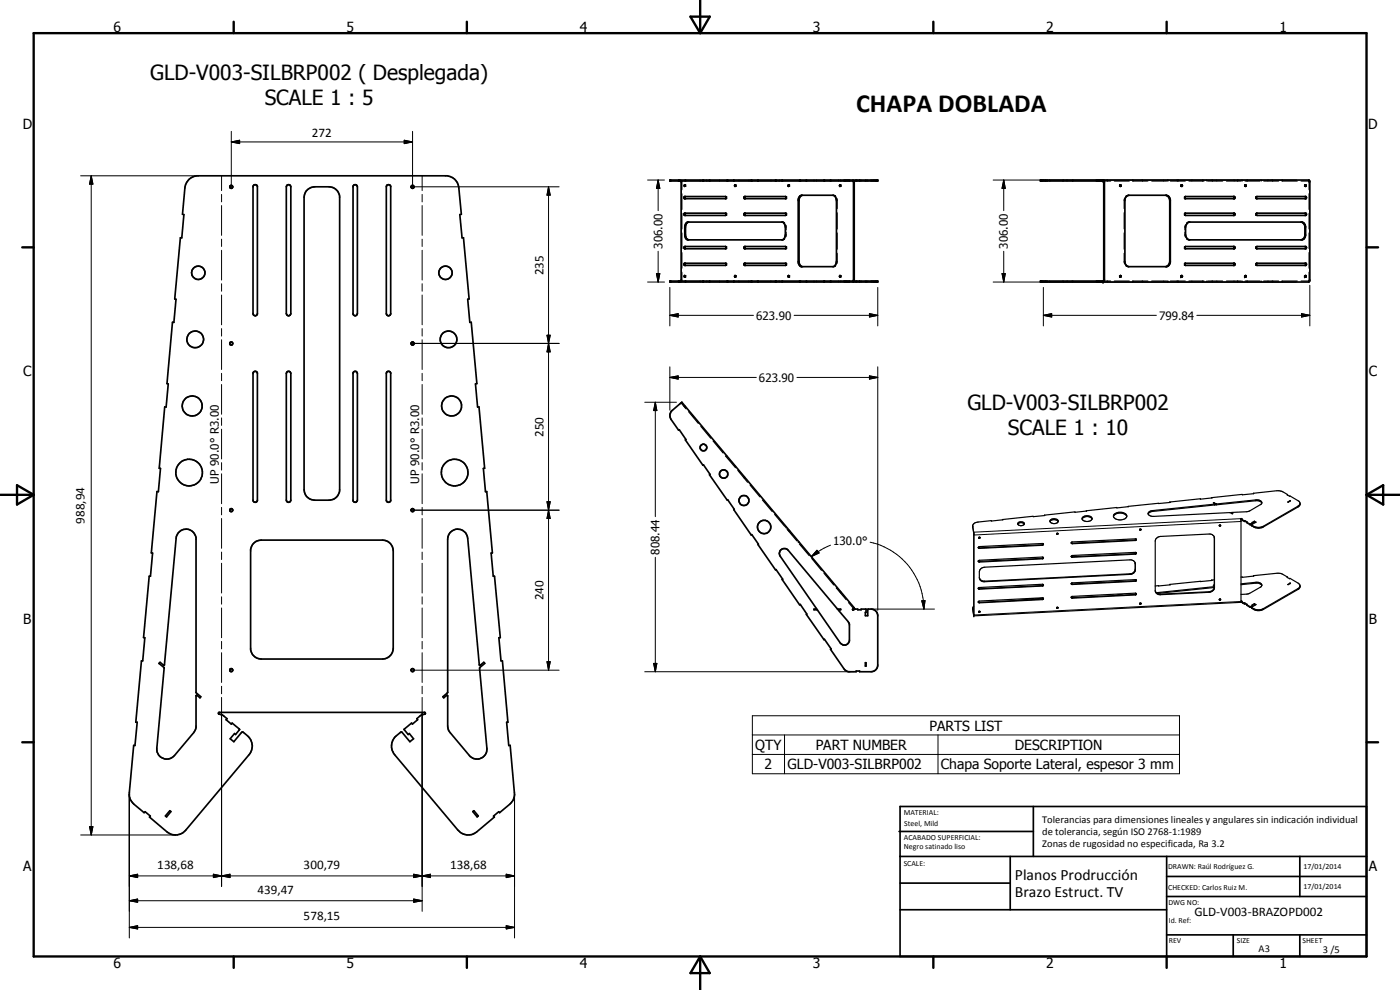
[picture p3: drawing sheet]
<svg xmlns="http://www.w3.org/2000/svg" width="420mm" height="297mm" viewBox="0 0 420 297" stroke-linecap="round" stroke-linejoin="round" font-family="sans-serif">
<g fill="none" stroke="#000" stroke-width=".51">
<path d="M56.8 53.8l1.2-.8 1-.3h75.2a4 4 0 0 1 3.5 3.7l.8 7.9-.5 .1 .7 7 .4-.1 1.7 18.4-.4 .1 .6 6.9h.4l1.7 18.4-.4 .1 .6 6.9h.5l1.6 18.4h-.3l.6 7h.4l1.7 18.4h-.4l.6 7h.4l1.7 18.4h-.4l.7 7h.4l1.6 18.4h-.4l.7 7 .4-.1 1.3 14.7-.3 1.5-1.1 1.5-3.1 2.5-.2-.3-1.6 1.4 .3 .3-5.3 4.4a4 4 0 0 1-5.7-.5l-19-22.7a4 4 0 0 1 .5-5.6l1.3-1 .4-.1 2.4 2.8 1.1-.8-1.3-1.6-.3 .3-1.1-1.7 2.1-1.7 .3 .3 1.5-1.4-.2-.3 1.6-1.2 .8-.1 .1-.5h-62v.4l1.5 .6 1 .8-.3 .3 1.6 1.4 .3-.3 2.2 1.9-1.2 1.5-.3-.3-1.3 1.6 1.1 .8 2.3-2.7 .3-.1a5.1 5.1 0 0 1 2.9 4l-.2 1.5-.8 1.2-19 22.7a4 4 0 0 1-5.6 .5l-5.2-4.4 .2-.3-1.6-1.4-.2 .3-3.4-2.8-.8-1.2-.3-1.9 1.3-14.3 .4 .1 .7-7h-.4l1.6-18.4h.4l.7-7h-.4l1.7-18.4h.4l.6-7h-.4l1.7-18.4h.4l.7-7h-.4l1.6-18.4h.5l.6-6.9-.4-.1 1.7-18.4h.4l.6-6.9-.4-.1 1.7-18.4 .5 .1 .6-7-.4-.1 .7-7.9 .4-1.5zM76.1 55.5h.8l.3 .4v38.3a.67 .67 0 0 1-.7 .5 .67 .67 0 0 1-.6-.6v-38.1zM86.2 55.5a.67 .67 0 0 1 .7 0 .67 .67 0 0 1 .4 .5v38.1a.68 .68 0 0 1-.7 .6 .68 .68 0 0 1-.7-.6v-38.1zM92.2 57l1-.7 .9-.2 4.7-.1a3.3 3.3 0 0 1 3.1 2.8v88.5a3.2 3.2 0 0 1-3.1 2.8h-4.4a3.2 3.2 0 0 1-3.1-3.2v-87.6l.2-1.3zM106.2 55.5a.67 .67 0 0 1 .7 0 .67 .67 0 0 1 .4 .5v38.1a.67 .67 0 0 1-.6 .6 .67 .67 0 0 1-.8-.5v-38.3zM116.2 55.5h.7l.4 .4-.1 38.5a.65 .65 0 0 1-.8 .3 .65 .65 0 0 1-.5-.6v-38.1zM201 54h62.4v.3h-62.4zM203.7 54v.3M203.9 54v.3M204.2 54.3l.2 .2v29.6l-.2 .2M205.3 59.6l.1-.6h12.4v.6M205.3 59.6h.1"/>
<path d="M205.4 55.5l.2 .1-.1 .3zM205.4 59.6h12.4M205.6 55.5v.3M205.6 59v.6M205.7 54v.3M210.9 54v.3M211.1 54v.3M212.9 54v.3M217.8 59.6h.1M218.2 54v.3M218.4 54v.3M220.2 54v.3"/>
<path d="M220.5 55.5v.4M220.5 55.9h.1M220.5 55.5l.2 .4M220.5 55.5h.1M220.7 55.9h-.1M220.7 55.5v.3M223.3 59.1l12.5-.1 .1 .4-.1 .2h-12.4zM223.6 59v.6M225.5 54v.3M225.6 54v.3M227.5 54v.3M232.7 54v.3"/>
<path d="M232.9 54v.3M234.7 54v.3M236.6 55.9h.1M236.8 55.5l-.3 .2 .1 .2M236.8 55.5l-.1 .4M236.8 55.5v.1M240 54v.3M240.2 54v.3M240.8 58.6a1.28 1.28 0 0 0-1 1.3v18.8l.2 .7 .4 .5M242 54v.3M247.3 54v.3M247.4 54v.3"/>
<path d="M249.2 54v.3M252 55.5v.4M252 55.9h.1M252 55.5l.3 .2-.3 .2M252 55.5h.1M252.2 55.5v.3M255.9 54.3l.2 .2v29.6l-.2 .2M256.3 54.3v30M257 54v.3M258 54v.3M331 54.3h-18.8v-.3h80.6l.3 .4v29.8l-.3 .4h-80.6v-.3h18.8M331 54v.3"/>
<path d="M331 54.3l.2 .2v29.6l-.2 .2M331.2 54l.3 .6v29.4l-.5 .6v-.3M336.2 55.5l.3 .1-.2 .3zM336.2 55.5v.4M338.2 58.8l.6-.2h11.2l.6 .4 .5 1.2v18.2l-.5 1.2-.6 .4h-11.2a1.4 1.4 0 0 1-1.2-1.3v-18.8zM349.8 58.6h.2M350 58.6l.8 .4 .4 .9v18.8l-.1 .5a1.24 1.24 0 0 1-1.3 .8M354.6 55.5v.4M354.6 55.5l.3 .2-.3 .2M355.6 59.1l14.9-.1 .1 .4-.1 .2h-14.7zM370.3 59l.1 .3-.1 .3M373.7 55.5l.3 .2-.3 .2"/>
<path d="M373.7 55.5v.4M377.1 59.1l14.9-.1 .1 .4-.1 .2h-14.8zM391.7 55.5v.4M391.7 55.9h.1M391.7 55.5l.3 .1-.3 .3M391.7 55.5h.1M391.7 59v.6M205.3 74.5v-.2l.2-.3h12.2l.1 .5M205.3 64.1l12.4-.1 .2 .3-.2 .3h-12.2l-.2-.3zM205.3 74.5l.1 .1M205.4 74.6h12.4M205.4 79h12.4l.1 .3-.1 .3h-12.4z"/>
<path d="M205.6 79v.6M205.7 64l-.2 .2 .2 .4M205.7 74l-.2 .2 .2 .4M206.4 66.7l-.5 .5-.2 .7 .1 3a1.09 1.09 0 0 0 .9 1.1M206.7 66.6a1.31 1.31 0 0 0-1.2 1.3l.1 3 .3 .7 .6 .4h28.1a1.32 1.32 0 0 0 1.1-1.6v-2.2a1.51 1.51 0 0 0-1.1-1.6l-28.3 .1M217.8 74.5v.1M223.3 64.1l12.4-.1 .2 .4-.2 .2h-12.2zM223.3 74.1l12.4-.1 .2 .4-.2 .2h-12.2zM223.3 79.1l12.5-.1 .1 .4-.1 .2h-12.4zM223.5 64h-.1M223.6 79v.6M223.7 64l-.2 .2 .2 .4"/>
<path d="M223.7 74l-.2 .2 .2 .4M355.6 64.1l14.8-.1 .2 .4-.2 .2h-14.6l-.3-.3zM355.6 74.1l14.8-.1 .2 .4-.2 .2h-14.6zM355.6 79.1l14.9-.1 .1 .4-.1 .2h-14.7zM355.8 64h.1M355.8 74h.1M356.3 67l.8-.4h33.5l.8 .4 .4 .9v2.8l-.4 .9-.8 .4h-33.5a1.4 1.4 0 0 1-1.3-1.6v-2.2zM370.2 74l.2 .3-.2 .3M370.2 64l.2 .3-.2 .3M370.3 79l.1 .3-.1 .3M377.1 64.1l14.7-.1 .3 .4-.3 .2h-14.5l-.3-.3zM377.1 79.1l14.9-.1 .1 .4-.1 .2h-14.8z"/>
<path d="M390.4 66.6a1.41 1.41 0 0 1 1.2 1.3v3l-.4 .7-.6 .3M390.6 71.9l-.2 .1M391.6 74.6l.5-.2-.1-.4h-14.7l-.3 .3 .3 .3h14.5M391.6 64l.3 .2-.3 .4M391.6 74l.3 .2-.2 .4M391.7 79v.6M201 84.3h62.4v.3h-62.4zM203.7 84.3v.3M203.9 84.3v.3M205.4 82.7l.2 .1v.3l-.3-.1zM205.6 82.8v.3M205.7 84.3v.3"/>
<path d="M210.9 84.3v.3M211.1 84.3v.3M212.9 84.3v.3M218.2 84.3v.3M218.4 84.3v.3M220.2 84.3v.3M220.5 82.7l.2 .4-.2-.1zM220.7 82.8v.3M225.5 84.3v.3M225.6 84.3v.3M227.5 84.3v.3M232.7 84.3v.3"/>
<path d="M232.9 84.3v.3M234.7 84.3v.3M236.6 82.7l-.1 .4 .3-.1M236.6 82.7h.1M236.7 82.7h.1M236.8 82.8v.3M236.8 82.7v.1M240 84.3v.3M240.2 84.3v.3M240.6 80h9.4a1.4 1.4 0 0 0 1-1.6v-18.2a1.51 1.51 0 0 0-1-1.6h-9.4l-.5 .2-.4 .6-.1 19.3 .5 1.1 .7 .2M242 84.3v.3M247.3 84.3v.3"/>
<path d="M247.4 84.3v.3M249.2 84.3v.3M252 82.7l.2 .4-.2-.1zM252.2 82.8v.3M257 84.3v.3M258 84.3v.3M336.2 82.7v.4M336.2 82.7l.3 .1-.1 .3-.3-.1zM354.6 82.7v.4M354.6 82.7l.2 .4h-.3zM373.7 82.7v.4M373.8 82.7l.1 .4-.2-.1z"/>
<path d="M391.7 82.7h.3v.4h-.3zM391.7 82.7v.4M76.1 111.5h.8l.3 .4v38.3a.67 .67 0 0 1-.7 .5 .67 .67 0 0 1-.6-.6v-38zM86.2 111.5a.67 .67 0 0 1 .7 0 .67 .67 0 0 1 .4 .6v38a.68 .68 0 0 1-.7 .6 .68 .68 0 0 1-.7-.6v-38zM106.2 111.5a.67 .67 0 0 1 .7 0 .67 .67 0 0 1 .4 .6v38a.67 .67 0 0 1-.6 .6 .67 .67 0 0 1-.8-.5v-38.3zM116.2 111.5h.7l.4 .4v38.3a.67 .67 0 0 1-.8 .5 .67 .67 0 0 1-.6-.6v-38zM201.5 123.4l3.1-2.7 51.8 61.7-.5 .4v.2l.8-.2h.7v.2l2.4-.2-.1 1.9h.7v-1.9a2.18 2.18 0 0 1 3 1.9v14.9a2 2 0 0 1-2 1.9h-3.4v-.2l-3.3 .2-.7-.2-.7-.6-4.1-5.9 .3-.1-7.5-10.3 .1-.2-1.9-2.8-.2 .1-7.1-10.6-.2 .1-7.1-10.6-.1 .1-5.3-7.6 .2-.1-2-2.9-.2 .1-5.3-7.5 .2-.2-2-2.9-.2 .2-5.2-7.6 .2-.1-2-3-.2 .2-2.3-3.3-.4-1.2zM204.6 120.7h.1M53.5 159.9a3 3 0 0 1 3.1-1.1 3 3 0 0 1 2.2 2.5v46.4l1.5 1.3-.3 .4-.9-.8-.3 .2v9.5l-.2 .8-6.2 7.6a3 3 0 0 1-3.5 .8 3 3 0 0 1-1.8-3l2.2-24.1-1.6-1.3 .3-.4 1.1 .9h.2l3.6-38.5zM135.3 159.6a3 3 0 0 1 3.2-.6 3 3 0 0 1 1.9 2.5l3.4 37.9 .2 .2 1.2-.9 .3 .4-1.6 1.3 2.2 24.1a2.98 2.98 0 0 1-1.8 3 2.98 2.98 0 0 1-3.4-.8l-6.3-7.6-.2-1.3v-9l-.3-.2-.9 .8-.3-.4 1.5-1.3v-45.9l.2-1.2zM76.1 163l1.1-.7 1.2-.2h36.4a3.3 3.3 0 0 1 3.2 3.2v29.2a3.3 3.3 0 0 1-3.2 3.2h-36.4a3.2 3.2 0 0 1-3.2-2.8v-30.1l.4-1.1zM234.3 165.1a1.58 1.58 0 0 1 2.2 0l14.8 17.6 1 .1v.2l-.6 .1 2.9 3.5 .3 .7v5a1.54 1.54 0 0 1-1.2 1.2 1.54 1.54 0 0 1-1.5-.6l-6.9-9.9h-1v-.2l.8-.1-11.1-16-.1-.9z"/>
<path d="M245.1 182.7h-.1M259.7 198.8h.2v1.1h-.2zM51 243.2l.3 .3-1.3 1.6-.4-.3zM141.9 243.5l.3-.3 1.3 1.6-.3 .3zM269.8 249.5h40.3M270.1 242h140v45h-140zM270.1 257h140M303.2 257v16M310.1 242v15M350.1 257v30M390.1 257v12M270.1 265h33.1"/>
<path d="M270.1 273h80M350.1 269h60M350.1 263h60M350.1 280.5h60M370.1 280.5v6.5M390.1 280.5v6.5"/>
<circle cx="69.4" cy="56.1" r=".44"/>
<circle cx="123.8" cy="56.1" r=".44"/>
<circle cx="59.5" cy="81.9" r="2"/>
<circle cx="133.7" cy="81.8" r="2.01"/>
<circle cx="58.6" cy="101.8" r="2.51"/>
<circle cx="69.4" cy="103.1" r=".45"/>
<circle cx="123.8" cy="103.1" r=".45"/>
<circle cx="134.6" cy="101.8" r="2.5"/>
<circle cx="57.7" cy="121.8" r="3"/>
<circle cx="135.5" cy="121.8" r="3"/>
<circle cx="211.1" cy="134.3" r=".99"/>
<circle cx="56.8" cy="141.8" r="4"/>
<circle cx="69.4" cy="153.1" r=".45"/>
<circle cx="123.8" cy="153" r=".44"/>
<circle cx="136.4" cy="141.8" r="4"/>
<circle cx="217.2" cy="142.2" r="1.25"/>
<circle cx="223.3" cy="150.2" r="1.5"/>
<circle cx="229.3" cy="158.1" r="2"/>
<circle cx="69.4" cy="201" r=".47"/>
<circle cx="123.8" cy="201.1" r=".45"/>
</g>
<g fill="#000">
<circle cx="331" cy="54" r=".25"/>
<circle cx="331" cy="54.3" r=".25"/>
<circle cx="392.9" cy="54.5" r=".18"/>
<circle cx="256.2" cy="84.5" r=".18"/>
<circle cx="331" cy="84.3" r=".25"/>
<circle cx="331" cy="84.6" r=".25"/>
<circle cx="354.4" cy="83.1" r=".18"/>
<circle cx="354.4" cy="82.8" r=".18"/>
<circle cx="373.5" cy="83.1" r=".18"/>
<circle cx="373.5" cy="82.8" r=".18"/>
<circle cx="391.5" cy="83.1" r=".18"/>
<circle cx="391.5" cy="82.8" r=".18"/>
<circle cx="392.9" cy="84.1" r=".18"/>
<circle cx="256.4" cy="182.4" r=".25"/>
<circle cx="292.2" cy="184.5" r=".18"/>
<circle cx="292.3" cy="184.8" r=".18"/>
</g>
<g fill="none" stroke="#000" stroke-width=".35">
<path d="M204.2 54l.2 .1M204.6 54.4v2.5M204.6 58.1v4.8M205.5 55.9h.1M205.5 55.5h.3M205.6 55.8h.2M205.8 55.5h.1M205.9 54v.1M205.9 54.2v.1M210.1 54v.1M210.1 54.2v.1M212.1 54v.1"/>
<path d="M212.1 54.2v.1M213.1 54v.1M213.1 54.2v.1M215.9 54v.1M215.9 54.2v.1M217.7 59.6h.1M217.7 59h.1M217.8 59l.3 .2M218.1 59.4l-.3 .2M218.4 54v.1M218.4 54.2v.1M220.4 54v.1"/>
<path d="M220.4 54.2v.1M220.6 55.9h.1M220.6 55.5h.1M220.7 55.8h.2M220.8 55.5h.1M220.8 55.5h-.1M221.8 54v.1M221.8 54.2v.1M224.7 54v.1M224.7 54.2v.1M227.3 54v.1M227.3 54.2v.1"/>
<path d="M227.6 54v.1M227.6 54.2v.1M231.3 54v.1M231.3 54.2v.1M233.9 54v.1M233.9 54.2v.1M234.9 54v.1M234.9 54.2v.1M235.7 59.6h.1M235.7 59h.1M235.9 59l.2 .2M236.1 59.4l-.2 .2"/>
<path d="M236.7 55.9h.2M236.7 55.5h.3M236.8 55.8v.1M236.8 55.5h.1M237 55.8l-.1 .1M242.1 54v.1M242.1 54.2v.1M244.3 54v.1M244.3 54.2v.1M245.1 54v.1M245.1 54.2v.1M249.5 54v.1"/>
<path d="M249.5 54.2v.1M250 58.6h.1M250.1 58.6l.7 .3M251.2 59.5v3.1M251.7 54v.1M251.7 54.2v.1M252.1 55.9h.1M252.1 55.5h.1M252.2 55.8h.2M252.3 55.5h.1M252.3 55.5h-.1M252.3 54v.1"/>
<path d="M252.3 54.2v.1M252.4 55.5h.1M254.9 54v.1M254.9 54.2v.1M255.9 54v.1M255.9 54.2v.1M255.9 54l.2 .1M256.2 54.2l.1 .1M256.2 54.1v.1M257.4 54v.1M257.4 54.2v.1M258.4 54v.1"/>
<path d="M258.4 54.2v.1M259.7 54v.1M259.7 54.2v.1M259.9 54v.1M259.9 54.2v.1M260.4 54v.1M260.4 54.2v.1M312.5 54v.1M312.5 54.2v.1M314 54v.1M314 54.2v.1M315 54v.1"/>
<path d="M315 54.2v.1M319 54v.1M319 54.2v.1M319.1 54v.1M319.1 54.2v.1M320.2 54v.1M320.2 54.2v.1M321.8 54v.1M321.8 54.2v.1M322 54v.1M322 54.2v.1M329.1 54v.1"/>
<path d="M329.1 54.2v.1M329.5 54v.1M329.5 54.2v.1M329.6 54v.1M329.6 54.2v.1M330.1 54v.1M330.1 54.2v.1M330.8 54v.1M330.8 54.2v.1M330.9 54v.1M330.9 54.2v.1M331 54.3h2.3"/>
<path d="M331.1 54v.1M331.1 54.2v.1M332.3 54v.1M332.3 54.2v.1M332.4 54v.1M332.4 54.2v.1M334.4 54.3h4.5M335.9 55.8l.3 .1M336.2 55.9h.1M336.3 55.5l-.4 .1M337.5 59.5l-.1 3.1M338.7 58.6l-.8 .3"/>
<path d="M338.7 58.6h.1M339.9 54v.1M339.9 54.2v.1M340.1 54.2l4.4 .1M340.1 54v.1M342.8 54v.1M342.8 54.2v.1M342.9 54v.1M342.9 54.2v.1M345.6 54.3h4.5M349.2 54v.1M349.2 54.2v.1"/>
<path d="M350.4 54v.1M350.4 54.2v.1M350.6 54v.1M350.6 54.2v.1M351.2 54.3h4.5M353.3 54v.1M353.3 54.2v.1M353.4 54v.1M353.4 54.2v.1M353.7 54v.1M353.7 54.2v.1M354.4 55.8l.3 .1"/>
<path d="M354.7 55.5l-.3 .1M355.4 59.4l.3 .2M355.7 59l-.3 .2M355.8 59.6h.1M355.8 59h.1M356.8 54.3h4.5M357.7 54v.1M357.7 54.2v.1M360.9 54v.1M360.9 54.2v.1M361 54v.1M361 54.2v.1"/>
<path d="M362.2 54v.1M362.2 54.2v.1M362.4 54.3h4.5M363.8 54v.1M363.8 54.2v.1M363.9 54v.1M363.9 54.2v.1M365.2 54v.1M365.2 54.2v.1M368.1 54.3h4.4M370.4 54v.1M370.4 54.2v.1"/>
<path d="M371.4 54v.1M371.4 54.2v.1M371.5 54v.1M371.5 54.2v.1M372.8 54v.1M372.8 54.2v.1M373.5 55.8l.2 .1M373.7 54.3h4.5M373.7 55.5l-.2 .1M373.8 55.9h.1M373.8 55.5h.1M374.2 54v.1"/>
<path d="M374.2 54.2v.1M374.3 54v.1M374.3 54.2v.1M376.8 59.4l.3 .2M377.1 59l-.3 .2M377.2 59.6h.1M377.2 59h.1M378.5 54v.1M378.5 54.2v.1M379.3 54.3h4.4M380.5 54v.1M380.5 54.2v.1"/>
<path d="M381.8 54v.1M381.8 54.2v.1M382 54v.1M382 54.2v.1M384.7 54v.1M384.7 54.2v.1M384.8 54v.1M384.8 54.2v.1M384.9 54.3h4.4M390.5 54.3l2.3 .1M391.5 55.8l.3 .1M391.7 55.9h.1"/>
<path d="M391.8 55.5l-.3 .1M392.9 54.5v2.4M392.9 58.1v4.8M204.6 64v4.7M204.6 69.9v4.7M204.6 75.8v4.7M217.7 64h.1M217.7 64.6h.1M217.7 74h.1M217.7 74.6h.1M217.7 79h.1M217.7 79.6h.1"/>
<path d="M217.8 64l.3 .2M217.8 74l.3 .2M217.8 79l.3 .2M218.1 64.4l-.3 .2M218.1 74.5l-.3 .1M218.1 79.4l-.3 .2M234.6 66.6h.1M234.6 72h.1M234.8 66.6l.7 .3M235.5 71.7l-.7 .3M235.7 64h.1M235.7 64.6h.1"/>
<path d="M235.7 74h.1M235.7 74.6h.1M235.7 79h.1M235.7 79.6h.1M235.8 67.6l.1 1.4M235.9 64h.1M235.9 64.6h.1M235.9 74h.1M235.9 74.6h.1M235.9 79l.2 .2M235.9 69.6l-.1 1.4M235.9 64l.2 .2"/>
<path d="M235.9 74l.2 .2M236.1 64.4l-.2 .2M236.1 74.5l-.2 .1M236.1 79.4l-.2 .2M250.8 79.7l-.7 .3M251.2 63.8v4.9M251.2 69.9v4.9M251.2 76v3.1M337.4 76l.1 3.1M337.4 63.8v4.9M337.4 69.9v4.9M337.9 79.8l.8 .2"/>
<path d="M355.4 64.4l.3 .2M355.4 74.5l.3 .1M355.4 79.5l.3 .1M355.6 69.6l.2 1.5M355.7 64l-.3 .1M355.7 74l-.3 .2M355.7 79l-.3 .2M355.8 64h.1M355.8 64.6h.1M355.8 74h.1M355.8 74.6h.1M355.8 79h.1"/>
<path d="M355.8 79.6h.1M355.8 67.5l-.2 1.5M356.2 71.7l.9 .3M357.1 66.6l-.9 .3M376.8 64.4l.3 .2M376.8 74.5l.3 .1M376.8 79.5l.3 .1M377.1 64l-.3 .1M377.1 74l-.3 .2M377.1 79l-.3 .2M377.2 64h.1M377.2 64.6h.1"/>
<path d="M377.2 74h.1M377.2 74.6h.1M377.2 79h.1M377.2 79.6h.1M392.9 64v4.7M392.9 69.9v4.7M392.9 75.8v4.7M204.4 84.5l-.2 .1M204.6 81.7v2.6M205.5 83.1h.1M205.5 82.7h.1M205.6 83.1h.2"/>
<path d="M205.8 82.7l-.2 .1M205.8 82.7v.1M205.9 84.3v.1M205.9 84.5v.1M210.1 84.3v.1M210.1 84.5v.1M212.1 84.3v.1M212.1 84.5v.1M213.1 84.3v.1M213.1 84.5v.1M215.9 84.3v.1M215.9 84.5v.1"/>
<path d="M218.4 84.3v.1M218.4 84.5v.1M220.4 84.3v.1M220.4 84.5v.1M220.6 83.1h.1M220.6 82.7h.1M220.7 83.1h.2M220.7 82.8h.2M221.8 84.3v.1M221.8 84.5v.1M224.7 84.3v.1M224.7 84.5v.1"/>
<path d="M227.3 84.3v.1M227.3 84.5v.1M227.6 84.3v.1M227.6 84.5v.1M231.3 84.3v.1M231.3 84.5v.1M233.9 84.3v.1M233.9 84.5v.1M234.9 84.3v.1M234.9 84.5v.1M236.7 82.7h.2M236.8 83.1h.1"/>
<path d="M236.8 82.7v.1M236.9 82.7l.1 .1M237 83.1h-.3M242.1 84.3v.1M242.1 84.5v.1M244.3 84.3v.1M244.3 84.5v.1M245.1 84.3v.1M245.1 84.5v.1M249.5 84.3v.1M249.5 84.5v.1M250 80h.1"/>
<path d="M251.7 84.3v.1M251.7 84.5v.1M252.1 83.1h.1M252.1 82.7h.1M252.2 83.1h.2M252.2 82.8h.2M252.3 84.3v.1M252.3 84.5v.1M254.9 84.3v.1M254.9 84.5v.1M255.9 84.3v.1M255.9 84.5v.1"/>
<path d="M256.1 84.6h-.2M256.1 84.6h.1M256.3 84.3l-.1 .2M257.4 84.3v.1M257.4 84.5v.1M258.4 84.3v.1M258.4 84.5v.1M259.7 84.3v.1M259.7 84.5v.1M259.9 84.3v.1M259.9 84.5v.1M260.4 84.3v.1"/>
<path d="M260.4 84.5v.1M312.5 84.3v.1M312.5 84.5v.1M314 84.3v.1M314 84.5v.1M315 84.3v.1M315 84.5v.1M319 84.3v.1M319 84.5v.1M319.1 84.3v.1M319.1 84.5v.1M320.2 84.3v.1"/>
<path d="M320.2 84.5v.1M321.8 84.3v.1M321.8 84.5v.1M322 84.3v.1M322 84.5v.1M329.1 84.3v.1M329.1 84.5v.1M329.5 84.3v.1M329.5 84.5v.1M329.6 84.3v.1M329.6 84.5v.1M330.1 84.3v.1"/>
<path d="M330.1 84.5v.1M330.8 84.3v.1M330.8 84.5v.1M330.9 84.3v.1M330.9 84.5v.1M331 84.3h2.3M331.1 84.3v.1M331.1 84.5v.1M332.3 84.3v.1M332.3 84.5v.1M332.4 84.3v.1M332.4 84.5v.1"/>
<path d="M334.4 84.3h4.5M335.9 82.8h.1M335.9 83.1h.1M336 83.1h.3M336.2 82.7l-.2 .1M336.2 82.7h.1M338.7 80h.1M339.9 84.3v.1M339.9 84.5v.1M340.1 84.5v.1M342.8 84.3v.1M342.8 84.5v.1"/>
<path d="M342.9 84.3v.1M342.9 84.5v.1M344.5 84.3l-4.4 .1M345.6 84.3h4.5M349.2 84.3v.1M349.2 84.5v.1M350.4 84.3v.1M350.4 84.5v.1M350.6 84.3v.1M350.6 84.5v.1M351.2 84.3h4.5M353.3 84.3v.1"/>
<path d="M353.3 84.5v.1M353.4 84.3v.1M353.4 84.5v.1M353.7 84.3v.1M353.7 84.5v.1M354.4 83.1h.3M354.6 82.7l-.2 .1M354.6 82.7h.1M356.8 84.3h4.5M357.7 84.3v.1M357.7 84.5v.1M360.9 84.3v.1"/>
<path d="M360.9 84.5v.1M361 84.3v.1M361 84.5v.1M362.2 84.3v.1M362.2 84.5v.1M362.4 84.3h4.5M363.8 84.3v.1M363.8 84.5v.1M363.9 84.3v.1M363.9 84.5v.1M365.2 84.3v.1M365.2 84.5v.1"/>
<path d="M368.1 84.3h4.4M370.4 84.3v.1M370.4 84.5v.1M371.4 84.3v.1M371.4 84.5v.1M371.5 84.3v.1M371.5 84.5v.1M372.8 84.3v.1M372.8 84.5v.1M373.5 83.1h.2M373.7 82.7h.1M373.7 84.3h4.5"/>
<path d="M373.7 82.7l-.2 .1M373.8 83.1h.1M373.8 82.7h.1M374.2 84.3v.1M374.2 84.5v.1M374.3 84.3v.1M374.3 84.5v.1M378.5 84.3v.1M378.5 84.5v.1M379.3 84.3h4.4M380.5 84.3v.1M380.5 84.5v.1"/>
<path d="M381.8 84.3v.1M381.8 84.5v.1M382 84.3v.1M382 84.5v.1M384.7 84.3v.1M384.7 84.5v.1M384.8 84.3v.1M384.8 84.5v.1M384.9 84.3h4.4M391.5 83.1h.3M391.7 82.7h.1M391.8 82.7l-.3 .1"/>
<path d="M392.8 84.2l-2.3 .1M392.9 81.7v2.4M204.4 120.9l1.5 1.8M205.3 121.8v.1M205.4 121.9l-.1 .1M205.5 121.7l-.1 .1M205.6 122.1l-.1 .1M205.6 121.8l-.1 .1M205.7 122.3h-.1M205.7 122h-.1M205.9 122.2h-.1M206.7 123.5l2.9 3.5"/>
<path d="M210.3 127.9l3 3.6M214 132.3l3 3.6M217.7 136.8l3 3.5M218 136.9l-.1 .1M218.1 136.8v.1M220.5 140h.1M220.7 139.8l-.1 .1M220.8 140.3h.1M221 140.2h-.1M221.4 141.1l3 3.6M223.3 143.3v.1M223.5 143.2l-.1 .1"/>
<path d="M225.1 145.5l3 3.6M228.8 150l3 3.5M232.5 154.3l3 3.6M235.8 158.1l-.1 .1M235.9 158h.1M236 158.4h-.1M236.1 158.2l-.1 .1M236.2 158.8l3 3.5M236.6 159.1l-.1 .1M236.8 159h-.1M236.9 159.4l-.1 .1M237.1 159.3l-.1 .1"/>
<path d="M291.9 157.9l.3 2 .1 24.9M292.2 159.7l.1 .3M300.9 155.9l-8.2 .9a1.15 1.15 0 0 0-.8 1.3M300.9 155.9v.1M305.5 157a1.05 1.05 0 0 1 1-.5 1.05 1.05 0 0 1 .9 .8 1.06 1.06 0 0 1-1.1 .5 1.06 1.06 0 0 1-.8-.8zM305.5 157.3a1.24 1.24 0 0 1 1.9 0M315.1 156.5a1.55 1.55 0 0 1 2.5 0M315.2 156.1a1.32 1.32 0 0 1 1.3-.5 1.32 1.32 0 0 1 1 .9 1.38 1.38 0 0 1-2.4-.2zM324.8 155.7a1.81 1.81 0 0 1 2.9 0M324.8 155.8a1.59 1.59 0 0 1 2.5-.8l.4 .4v.4M324.8 155.8a1.92 1.92 0 0 0 2.9 0M334.2 155a2.39 2.39 0 0 1 3.9 0"/>
<path d="M334.3 154.3a2.64 2.64 0 0 1 3.8 .3 1.42 1.42 0 0 1-1.8 1.4 1.6 1.6 0 0 1-2.1-1.4zM338.6 151.9l-37.7 4M338.6 151.9v.2M342 158.9h.1M342.4 158.8l-.4 .1 .2 .2 .3-.2M342.4 158.8l.1 .1M342.4 158.8l-.3 .1M342.5 158.9h.1M351.1 150.6l.1 .1-12.6 1.2M351.1 150.6v.1M363.7 149.3l-12.6 1.3M363.7 149.3v.1"/>
<path d="M364.3 150.8l-.2 .1 .5 .3M364.3 150.8l.7 .4M364.3 150.8v.2M364.6 151.2h.1M364.6 151.2v.3l-18.8 2-1.2 .6M365 151.4l-.4-.1-18.8 1.9-.8 .3-.4 .6M365 151.4h.1M365 151.2h.1M365 151.2l11.9-1.2a1.26 1.26 0 0 1 1.8 1l-4.1 2.5-5 .3M365.9 157.6h.4M366 157.5l.3 .1v.2l-.3 .1zM366.3 157.6h.1"/>
<path d="M369.6 153.8h.1M369.6 153.8v.2M369.6 153.8l.4 .3-.9-.3-22.9 1.1-1.3-.3-.3-.5M372.4 155.8l1.1 .7M372.6 155.6h-.2v25.1l-80.1 4.1M372.6 155.6h.1M372.7 155.6l.8 .7M373.5 156.3v.2M373.6 156.4l.6 .4M373.6 156.4l-.1 .1M373.6 156.2l-.1 .1M373.6 156.2l.7 .4-.1 .1"/>
<path d="M373.6 156.2v.2M374.2 156.7v.2l.9 .6 .8-.4v-.2M374.2 156.7l1 .6 .7-.4M375.7 157.5v.1M375.7 157.8h.1M376.2 148l7.7-.8 .9 .2 1.6 1M376.2 148l-12.5 1.3M376.2 148v.1M376.5 156.4l.5 .3-1.3 .7v.4M376.5 156.6l.3 .2M376.5 156.6l-.6 .4M376.5 156.4l-.8 .4 .2 .1"/>
<path d="M376.5 156.4v.2M378.7 151l-.6-.6-.9-.2-12.2 1.2M386.4 148.4l-.1 .1 3.3 1.7a1.03 1.03 0 0 1 .6 1 1.03 1.03 0 0 1-.6 .9l-10.5 6a3.1 3.1 0 0 1-3.4-.3M386.4 148.4v.2M386.4 150.6l.9-.3zM387.2 150.2v.2M390.1 151.1l-.5 .7-10.5 6.1a3.2 3.2 0 0 1-3.4-.3M239.6 162.7v.1M239.8 162.6h-.1M239.9 163.2l3 3.5M243.6 167.6l2.9 3.5M247.3 172l2.9 3.5"/>
<path d="M251 176.4l2.9 3.5M251.2 176.2l-.2 .2M252 177.5h.1M252.2 177.3l-.1 .1M252.3 177.8v.1M252.5 177.7l-.1 .1M292.2 160.3l.1 .1M294.1 161.2l-.2 .3-.2-.2M294.1 161.2l-.4 .1M313.1 167.2l-19.2 .9-.3 .2M313.1 179.5l-7.7 .6M313.1 167.2v.4l-.3 .1-18.9 1-.3-.4"/>
<path d="M313.1 175.4l-19.3 .9-.2 .1M313.1 175.4h.1M313.1 163.2l-.3 .4-18.9 .9-.3-.3M313.1 179.5l-.2 .2-19.3 .9M313.1 167.3l-.2 .2-19.3 .8M313.1 163.2l-.3 .2-19.2 .9M313.1 163.2l-19.2 .8-.3 .2M313.1 175.4v.4l-.3 .1-18.9 .9-.3-.4M313.1 175.4l-.3 .3-18.9 1-.3-.2M317.5 160.1h-.4M321.5 162.9v.1M321.7 178.9l19-.9 .4 .2-.4 .3-18.9 1-.3-.3z"/>
<path d="M337 178.6h-2M340.7 169v2a1.58 1.58 0 0 1-1.6 1.2l-43.6 2.2a1.48 1.48 0 0 1-1.6-1M340.7 169.2l-.5-1-1.1-.2-43.6 2.2-.8 .2-.6 .5-.2 .7v1.7a1.35 1.35 0 0 0 1.6 1.2l43.6-2.2a1.52 1.52 0 0 0 1.6-1.4M341 165.9l-.3 .2-19.2 .8M341 174l-.1 .4-19.1 1-.3-.3M341 161.8l-.3 .2-19.1 .9M341 178.1l-.3 .3-18.9 .9-.3-.1M341 161.8l-19.2 .8-.3 .3M341 174l-.2 .2-19.3 .9M341 174l-19.3 .9-.2 .2M341 165.9l-.3 .4-18.9 .9-.3-.2M341 165.9l-19.2 .8-.3 .3"/>
<path d="M341 161.8l-.1 .4-19.1 1-.3-.3M346.7 177.3l.3 .5M346.9 161.7l.6-.5 .8-.2 14.6-.8a1.44 1.44 0 0 1 1.6 1.3v14.8a1.6 1.6 0 0 1-1.6 1.4l-14.6 .7a1.35 1.35 0 0 1-1.6-1.2v-14.9zM351.1 175.3l.1 .2-4.5 .3M351.1 175.3v.2M363.7 174l-12.6 1.3M363.7 174v.2M364.3 175.6h-.2l.3 .2M364.3 175.6h.1M364.3 175.6v.1M364.4 176.3l-17.1 1.8M364.4 176l-17.4 1.8"/>
<path d="M364.4 174h-.7M364.4 161.2v15.2l-.5 .8-1 .3-14.6 .8-1.3-.5M366.3 179.7l-.1 .4-.3-.3M366.3 179.7l-.4 .1M366.3 179.8h-.4M372.4 175.4l4.8-.5 1.1 .3 .4 .5M372.4 175.2l4.5-.5a1.26 1.26 0 0 1 1.8 1M376.2 172.7l7.7-.7a3.8 3.8 0 0 1 2.5 1.1M376.2 172.7l-3.8 .4M376.2 172.7v.1M378.7 175.7l-.3 .4-3.3 1.9-2.7 .4M386.4 173.1l-.1 .1 3.3 1.8a1.04 1.04 0 0 1 .6 .9 1.04 1.04 0 0 1-.6 .9l-10.5 6.1-1.2 .3a2.91 2.91 0 0 1-2.2-.7v-.3"/>
<path d="M386.4 173.1v.2M386.4 175.4l.8-.5 .1 .1zM387.2 174.9v.2M390.1 175.9l-.3 .5-10.7 6.2-1.2 .4a2.91 2.91 0 0 1-2.2-.8M254.7 180.8l1.4 1.7M291.9 182.6l.4 1.8M292.2 184.8h.1M292.3 181.9l-.4 .5 .3 2.3M293.7 183.5l.4-.1v.3zM293.7 180.4l19.1-1 .4 .2-.4 .3-18.9 1-.3-.3zM294.1 183.4l-.4 .1M317.5 182.2l-.1 .3-.3-.2"/>
<path d="M317.5 182.2l-.4 .1M342 181l.1 .3 .4-.2M342 181l.5 .1M342.4 181l-.4 .1M372.4 180.6h.2M372.4 180.3h.2M372.6 180.6h.1M372.6 180.3l.1 .1M372.7 180.6l.8 .6M372.7 180.4l.8 .6M373.5 181v.2M373.6 181.1l.6 .4"/>
<path d="M373.6 181.1l-.1 .1M373.6 180.9l.7 .4-.1 .1M373.6 180.9l-.1 .1M373.6 180.9v.2M374.2 181.4v.3l.9 .5 .8-.3v-.3M374.2 181.4l.9 .6 .8-.4M375.7 182.2h.1M376.5 181.4l-.6 .3M376.5 181.1l-.8 .4 .2 .1M376.5 181.1v.3M376.5 181.4l.3 .1M376.5 181.1l.5 .3-1.3 .8"/>
<circle cx="317.3" cy="160.2" r=".21"/>
</g>
<g fill="none" stroke="#000" stroke-width=".3">
<path d="M69.4 39.4v16.6M123.8 39.4v16.6h44M24.2 52.7h35.3M27.4 52.7l.5 2.5h-1zM27.4 52.7v197.8M66.5 52.7v4.5M66.5 58.3v2.3M69.4 42.6l2.5-.5v1zM69.4 42.6h54.4M121.3 42.1l2.5 .5-2.5 .5zM126.7 52.7v4.5M126.7 58.3v2.3"/>
<path d="M164.6 56l.5 2.5h-.9zM164.6 56v145.1M194.3 54h5.1M197.5 54l.5 2.5h-1zM197.5 54v9.2M298.1 54h91M301.2 54l.5 2.5h-1zM301.2 54v9.2M66.5 61.7v8.9M66.5 71.8v2.2M66.5 75.1v8.9M126.7 61.7v8.9"/>
<path d="M126.7 71.8v2.2M126.7 75.1v8.9M197.5 75.4v9.2M301.2 75.4v9.2M66.5 85.1v2.3M66.5 88.5v9M66.5 98.6v2.2M126.7 85.1v2.3M126.7 88.5v9M126.7 98.6v2.2M194.3 84.6h5.1M197 82.1h1l-.5 2.5z"/>
<path d="M201 94.6l2.5-.5v1zM201 86.2v11.6M201 94.6h25.1M238.3 94.6h25.1M260.9 94.1l2.5 .5-2.5 .5zM263.4 86.2v11.6M298.1 84.6h91M300.7 82.1h1l-.5 2.5zM313.1 94.6l2.5-.5v1zM313.1 94.6h33.9M313.1 86.2v11.6M359.2 94.6h33.9"/>
<path d="M390.6 94.1l2.5 .5-2.5 .5zM393.1 85.6v12.2M66.5 101.9v9M66.5 112v2.2M66.5 115.4v8.9M123.8 103h44M126.7 101.9v9M126.7 112v2.2M126.7 115.4v8.9M164.2 100.6h.9l-.5 2.4zM164.6 103l.5 2.6h-.9zM201 113.2l2.5-.4v.9z"/>
<path d="M201 113.2h26M201 110.1v13M239.2 113.2h24.2M260.9 112.8l2.5 .4-2.5 .5zM263.4 110.1v73M66.5 125.4v2.2M66.5 128.8v8.9M66.5 138.8v2.3M126.7 125.4v2.2M126.7 128.8v8.9M126.7 138.8v2.3M193.5 120.7h9.5"/>
<path d="M196.7 120.7l.4 2.5h-.9zM196.7 120.7v34.3M66.5 142.2v8.9M66.5 152.2v2.3M66.5 155.6v8.9M123.8 153.1h44M126.7 142.2v8.9M126.7 152.2v2.3M126.7 155.6v8.9M164.2 150.5h.9l-.5 2.6zM164.6 153.1l.5 2.5h-.9zM291.9 157.9v.2"/>
<path d="M345.8 153.2v.3M364.6 151.3v.2M365 151.2v.2M365.1 151.2v.3M369.6 153.8v.3M372.4 155.6l-80.2 4.1v.2M372.4 156.5l-80.1 4v-.1M372.7 155.6v.3M372.9 156v.2M375.1 157.2v.3M375.3 157.2v.3M375.7 157.6v.2"/>
<path d="M376.2 157.9v.2M376.9 150v.2M379.1 157.9v.2M389.6 151.8v.3M66.5 165.7v2.2M66.5 169v8.9M66.5 179.1v2.2M126.7 165.7v2.2M126.7 169v8.9M126.7 179.1v2.2M196.7 167.2v34.3M245.2 165.1l.6 .8-2.3 1.1z"/>
<path d="M249.2 163.6l-2.8 1.4-2.9 2M261.1 162.7a20.5 20.5 0 0 1 16.2 20.1M293.9 164.4v.1M293.9 168.4v.3M293.9 176.7v.1M295.5 174.4v.1M312.8 163.4v.2M312.8 167.5v.2M312.8 175.7v.2M312.8 179.7v.2M321.8 175.2v.2M321.8 167v.2"/>
<path d="M321.8 163v.2M321.8 179.3v.2M339.1 172.2v.1M340.7 170.8v.1M340.7 169v.2M340.7 174.2v.2M340.7 166.1v.2M340.7 162v.2M340.7 178.4v.1M348.3 178.3v.1M362.9 177.5v.2M364.4 161.3l.1 .2"/>
<path d="M364.4 176.1l.1 .2M376.9 174.7v.3M389.6 176.6v.2M66.5 182.4v8.9M66.5 192.4v2.3M66.5 195.8v9M126.7 182.4v8.9M126.7 192.4v2.3M126.7 195.8v9M164.2 198.5h.9l-.5 2.6zM196.2 199.1h.9l-.4 2.4zM261.4 182.8h19"/>
<path d="M276.6 180.3l1-.1-.3 2.6zM291.9 182.6v.2M292.2 184.4h.1M292.3 184.4l-.1 .3M293.9 180.7v.2M372.4 180.5l-80.1 4M372.7 180.4v.2M372.9 180.7v.3M375.1 182v.2M375.3 182v.2M375.7 182.3v.2M376.2 182.6v.3"/>
<path d="M379.1 182.6v.3M66.5 205.9v2.3M66.5 209.3v56.7M123.8 201.1h44M126.7 205.9v2.3M126.7 209.3v64.1M193.5 201.5h62.9M225.8 214.8h128.2v17.4h-128.2zM38.8 238.3v43.1M154.4 238.3v43.1M225.8 220.5h128.2M225.8 226.4h128.2"/>
<path d="M235.4 220.5v11.7M281.5 220.5v11.7M24.2 250.5h28.5M26.9 248h1l-.5 2.5zM38.8 278.3l2.5-.6v1zM38.8 270.3l2.5-.6v1zM38.8 262.8l2.5-.5v1zM38.8 278.3h115.6M38.8 270.3h87.9M38.8 262.8h115.6M64 262.3l2.5 .5-2.5 .5zM66.5 262.8l2.5-.5v1z"/>
<path d="M124.2 269.7l2.5 .6-2.5 .4zM124.2 262.3l2.5 .5-2.5 .5zM126.7 262.8l2.5-.5v1zM151.9 277.7l2.5 .6-2.5 .4zM151.9 262.3l2.5 .5-2.5 .5z"/>
</g>
<g fill="none" stroke="#000" stroke-width=".71">
<path d="M10.1 9.9h400v277.1h-400zM70.1 6.5v3.4M140.1 6.5v3.4M207.2 5h5.8l-2.9 4.9zM210.1 0v9.9M280.1 6.5v3.4M350.1 6.5v3.4M6.7 74.2h3.4M410.1 74.2h3.5M.1 148.5h10M5.1 145.6l5 2.9-5 2.9zM410.1 148.5h10"/>
<path d="M410.1 148.5l5-2.9v5.8zM6.7 222.7h3.4M410.1 222.7h3.5M70.1 287v3.4M140.1 287v3.4M210.1 287v10M210.1 287l2.9 5h-5.8zM280.1 287v3.4M350.1 287v3.4"/>
</g>
<g fill="#000">
<path d="M27.4 52.7l.5 2.5h-1zM69.4 42.6l2.5-.5v1zM121.3 42.1l2.5 .5-2.5 .5zM164.6 56l.5 2.5h-.9zM197.5 54l.5 2.5h-1zM301.2 54l.5 2.5h-1zM197 82.1h1l-.5 2.5zM201 94.6l2.5-.5v1zM260.9 94.1l2.5 .5-2.5 .5zM300.7 82.1h1l-.5 2.5zM313.1 94.6l2.5-.5v1zM390.6 94.1l2.5 .5-2.5 .5z"/>
<path d="M164.2 100.6h.9l-.5 2.4zM164.6 103l.5 2.6h-.9zM201 113.2l2.5-.4v.9zM260.9 112.8l2.5 .4-2.5 .5zM196.7 120.7l.4 2.5h-.9zM164.2 150.5h.9l-.5 2.6zM164.6 153.1l.5 2.5h-.9zM245.2 165.1l.6 .8-2.3 1.1zM164.2 198.5h.9l-.5 2.6zM196.2 199.1h.9l-.4 2.4zM276.6 180.3l1-.1-.3 2.6zM26.9 248h1l-.5 2.5z"/>
<path d="M38.8 278.3l2.5-.6v1zM38.8 270.3l2.5-.6v1zM38.8 262.8l2.5-.5v1zM64 262.3l2.5 .5-2.5 .5zM66.5 262.8l2.5-.5v1zM124.2 269.7l2.5 .6-2.5 .4zM124.2 262.3l2.5 .5-2.5 .5zM126.7 262.8l2.5-.5v1zM151.9 277.7l2.5 .6-2.5 .4zM151.9 262.3l2.5 .5-2.5 .5z"/>
</g>
<text font-size="7.9" x="256.9" y="33.7">CHAPA DOBLADA</text>
<g font-size="6.3">
<text x="45" y="24">GLD-V003-SILBRP002 ( Desplegada)</text>
<text x="79.4" y="31.5">SCALE 1 : 5</text>
<text x="290.3" y="123.1">GLD-V003-SILBRP002</text>
<text x="302.5" y="130.6">SCALE 1 : 10</text>
</g>
<g font-size="4.7">
<text x="304.6" y="263.9">Planos Prodrucción</text>
<text x="304.6" y="269.3">Brazo Estruct. TV</text>
</g>
<g font-size="4.2">
<text x="34" y="9.6">6</text>
<text x="104" y="9.6">5</text>
<text x="174" y="9.6">4</text>
<text x="244" y="9.6">3</text>
<text x="314" y="9.6">2</text>
<text x="384" y="9.6">1</text>
<text x="6.8" y="38.7">D</text>
<text x="410.6" y="38.7">D</text>
<text x="7" y="112.9">C</text>
<text x="410.8" y="112.9">C</text>
<text x="7" y="187.1">B</text>
<text x="410.8" y="187.1">B</text>
<text x="278.9" y="219.2">PARTS LIST</text>
<text x="226.7" y="225">QTY</text>
<text x="244.8" y="225">PART NUMBER</text>
<text x="304.6" y="225">DESCRIPTION</text>
<text x="229.5" y="230.8">2</text>
<text x="236.3" y="230.8">GLD-V003-SILBRP002</text>
<text x="282.4" y="230.8">Chapa Soporte Lateral, espesor 3 mm</text>
<text x="7" y="261.4">A</text>
<text x="410.8" y="261.4">A</text>
<text x="34" y="290.4">6</text>
<text x="104" y="290.4">5</text>
<text x="174" y="290.4">4</text>
<text x="244" y="290.4">3</text>
<text x="314" y="290.4">2</text>
<text x="384" y="290.4">1</text>
</g>
<g font-size="3.9">
<text x="93.6" y="41.1">272</text>
<text x="163.1" y="82.6" transform="rotate(-90 163.1 82.6)">235</text>
<text x="163.1" y="131.1" transform="rotate(-90 163.1 131.1)">250</text>
<text x="25.3" y="157.1" transform="rotate(-90 25.3 157.1)">988,94</text>
<text x="163.1" y="180.1" transform="rotate(-90 163.1 180.1)">240</text>
<text x="47.2" y="260.7">138,68</text>
<text x="91.1" y="260.7">300,79</text>
<text x="135.1" y="260.7">138,68</text>
<text x="77.3" y="268.1">439,47</text>
<text x="358.5" y="275">GLD-V003-BRAZOPD002</text>
<text x="91.1" y="276.1">578,15</text>
</g>
<g font-size="3.5">
<text x="198.8" y="74.6" transform="rotate(-90 198.8 74.6)">306.00</text>
<text x="302.5" y="74.6" transform="rotate(-90 302.5 74.6)">306.00</text>
<text x="226.9" y="95.9">623.90</text>
<text x="347.8" y="95.9">799.84</text>
<text x="227.8" y="114.6">623.90</text>
<text x="65.7" y="145.2" transform="rotate(-90 65.7 145.2)">UP 90.0° R3.00</text>
<text x="125.8" y="145.2" transform="rotate(-90 125.8 145.2)">UP 90.0° R3.00</text>
<text x="197.9" y="166.4" transform="rotate(-90 197.9 166.4)">808.44</text>
<text x="250.1" y="163.5">130.0°</text>
</g>
<g font-size="3.1">
<text x="312.7" y="246.8">Tolerancias para dimensiones lineales y angulares sin indicación individual</text>
<text x="312.7" y="250.4">de tolerancia, según ISO 2768-1:1989</text>
<text x="312.7" y="254">Zonas de rugosidad no especificada, Ra 3.2</text>
<text x="377.7" y="285.6">A3</text>
<text x="397" y="285.9">3 /5</text>
</g>
<g font-size="2.4">
<text x="271.2" y="244.4">MATERIAL:</text>
<text x="271.3" y="252">ACABADO SUPERFICIAL:</text>
<text x="271.4" y="247.9">Steel, Mild</text>
<text x="271.3" y="254.6">Negro satinado liso</text>
<text x="271.2" y="259.7">SCALE:</text>
<text x="350.6" y="260.8">DRAWN: Raúl Rodríguez G.</text>
<text x="391.2" y="260.6">17/01/2014</text>
<text x="350.6" y="267">CHECKED: Carlos Ruiz M.</text>
<text x="391.2" y="266.7">17/01/2014</text>
<text x="350.6" y="271.4">DWG NO:</text>
<text x="350.8" y="276.9">Id. Ref:</text>
<text x="350.8" y="282.8">REV</text>
<text x="371.2" y="282.9">SIZE</text>
<text x="390.9" y="282.9">SHEET</text>
</g>
</svg>
